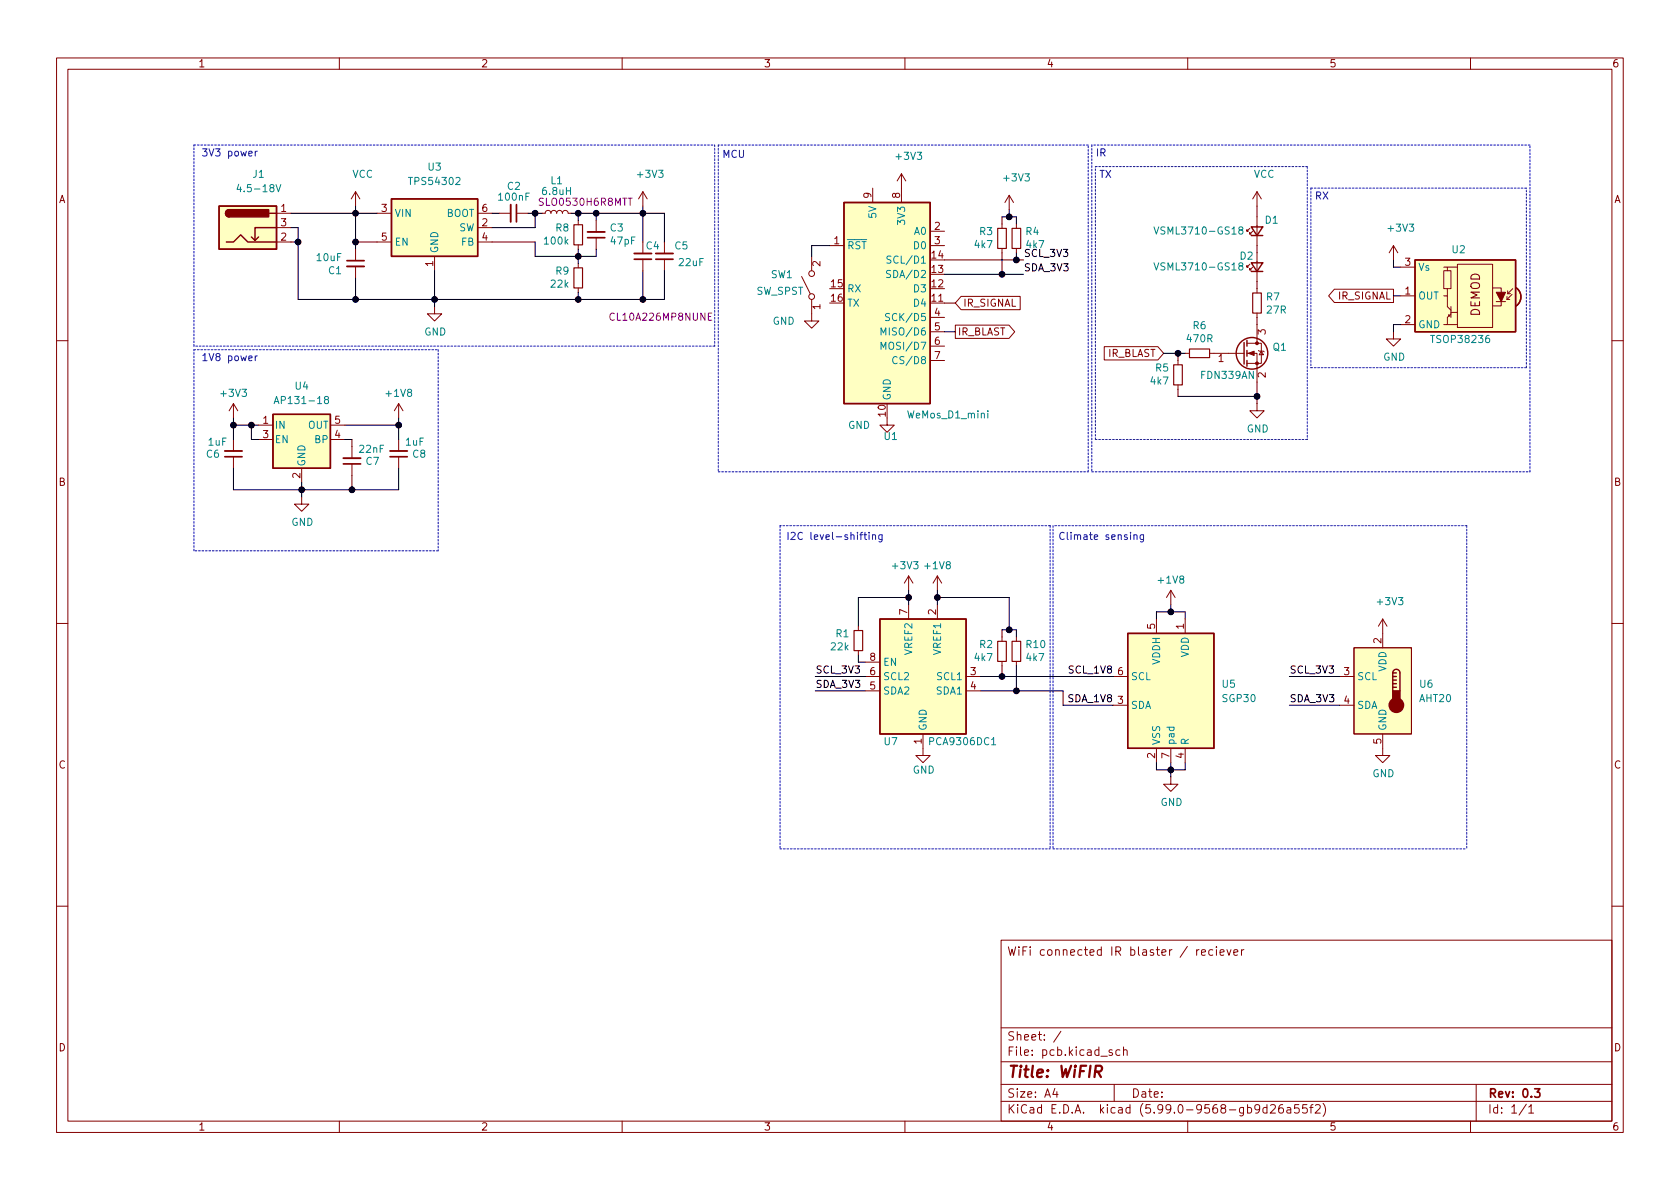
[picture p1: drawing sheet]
<svg xmlns="http://www.w3.org/2000/svg" width="297mm" height="210mm" viewBox="0 0 297 210" stroke-linecap="round" stroke-linejoin="round" font-family="sans-serif">
<g fill="none" stroke="#840000" stroke-width=".18">
<path d="M10 10.2h277v190.1h-277zM12 12.2h273v186.1h-273zM60 10.2v2M110 10.2v2M160 10.2v2M210 10.2v2M260 10.2v2M48.9 37.7h2.5M62.9 33.9v2.5M62.9 33.9l-.8 1.3M62.9 33.9l.7 1.3M66.7 37.7h2.5"/>
<path d="M84.5 37.7h2.5M88.3 37.7h2M91.3 37.7h2M95.9 37.7h.5l.1-.3 .4-.2 .4 .2 .1 .3 .1-.3 .3-.2 .4 .1 .2 .4 .2-.4 .5-.1 .2 .2 .1 .3 .2-.3 .3-.2 .4 .2 .2 .3h.5M102.2 39v.7M105.4 39v2M113.7 33.9v2.5M113.7 33.9l-.8 1.3M113.7 33.9l.7 1.3M154.3 33.3v2.5M159.4 30.7l-.8 1.3M159.4 30.7v5.1"/>
<path d="M159.4 30.7l.7 1.3M177.2 39.6v.8M178.4 34.5l-.7 1.3M178.4 34.5v2.6M178.4 34.5l.8 1.3M179.7 39.6v.8M222.2 33.9v2.5M222.2 38.3v5.1M222.2 33.9l-.7 1.3M222.2 33.9l.8 1.3M48.9 42.8h2.5M48.9 40.3h2.5"/>
<path d="M62.9 44.1v2M62.9 47.1v2M66.7 42.8h2.5M76.8 54.2v1.3h1.3l-1.3 1.3-1.2-1.3h1.2M76.8 45.3v2.6M84.5 42.8h2.5M84.5 40.3h2.5M102.2 43.3v.8M102.2 46.6v.8M102.2 50.9v.8M105.4 42v2.1M113.7 42.8v2"/>
<path d="M113.7 45.8v2.1M117.5 42.8v2M117.5 45.8v2.1M141.7 48.9l1.6 3M143.5 53v3.8h1.3l-1.3 1.2-1.3-1.2h1.3M143.5 45.3v2.6M146.7 43.4h2.5M164.5 43.4h2.5M164.5 53.6h2.5M164.5 40.9h2.5M164.5 56.1h2.5M164.5 58.7h2.5"/>
<path d="M168.9 57.5h9.5l1 1.2-1 1.1h-9.5zM169.9 52.4h10.5v2.4h-10.5l-1-1.2zM177.2 43.9v.8M179.7 43.9v.8M221 46.7l-.5 .5v-.2v.2h.2M221 40.4l-.5 .5v-.3v.3h.2M221.5 47.2l-.5 .5v-.2v.2h.2M221.5 40.9l-.5 .5v-.3v.3h.2M222.2 44.7v5.1M222.2 51v.8M222.2 55.4v.7M222.2 57.4v3.3"/>
<path d="M235.9 51.1h10.5v2.4h-10.5l-1-1.2zM246.4 58.7v1.2h1.2l-1.2 1.3-1.3-1.3h1.3M246.4 43.4l-.8 1.3M246.4 43.4v2.6M246.4 43.4l.7 1.3M247.6 57.4h2.6M247.6 47.2h2.6M247.6 52.3h2.6M255.3 47.9h1.2v3.1h-1.2zM255.3 47.2h.6v.7M255.3 52.3h.6v1.9l.6 .7M255.9 57.4h1.8"/>
<path d="M255.9 47.2h1.8M255.9 51v1.3M256.2 55.6v.3h.2M256.5 55.5l-.6 .6v1.3h-.6M256.5 55.2h1.2M256.5 54.2v1.9M257.7 46.7h6.2v11.2h-6.2zM263.9 50.9h1.5v3.2h-1.5M264.5 53.3h1.7M266.4 53h.6M266.4 52.4v.6M266.6 51.9h.5"/>
<path d="M266.6 51.4v.5M267.3 52.1l-.9 .9M267.5 51l-.9 .9M10 60.2h2M41.3 71.4l-.8 1.2M41.3 71.4v2.5M41.3 77.7v2.1M41.3 71.4l.7 1.2M45.7 75.2h2.6M45.7 77.7h2.6M58.4 75.2h2.6M58.4 77.7h2.6"/>
<path d="M62.2 79v2M70.5 71.4v2.5M70.5 77.7v2.1M70.5 71.4l-.8 1.2M70.5 71.4l.7 1.2M156.8 73.9v1.3h1.3l-1.3 1.2-1.2-1.2h1.2M164.5 61.2h2.5M164.5 63.7h2.5M195.2 61.3h9.5l1 1.2-1 1.2h-9.5zM208.3 63.7v.8M208.3 68.1v.7M209.5 62.5h.8"/>
<path d="M213.9 62.5h6.1M220.5 62.5h1.7v5.1M220.5 60.7h2.5v3.6h-2.5M222.2 71.4v1.2h1.3l-1.3 1.3-1.2-1.3h1.2M222.5 62l.1 .1h.8l.1 .1M223 62.1l.4 .6h-.8zM285 60.2h2M41.3 80.8v2M53.3 87.9v1.2h1.3l-1.3 1.3-1.2-1.3h1.2M53.3 82.8v2.5M62.2 82v2.1M70.5 80.8v2"/>
<path d="M10 110.2h2M151.8 110.7v.8M151.8 115.1v.7M153 119.6h2.6M153 117.1h2.6M160.7 101.8v2.6M160.7 106.9v2.6M160.7 101.8l-.8 1.3M160.7 101.8l.7 1.3M165.7 101.8v2.6M165.7 106.9v2.6M165.7 101.8l.8 1.3"/>
<path d="M165.7 101.8l-.7 1.3M170.8 119.6h2.6M177.2 112.6v.8M177.2 117v.7M179.7 112.6v.8M179.7 117v.7M196.8 119.6h2.6M204.5 109.5v2.5M207 104.4v2.5M207 104.4l-.8 1.3M207 104.4l.8 1.3M209.5 109.5v2.5"/>
<path d="M236.9 119.6h2.5M239.4 114.5h10.2v15.3h-10.2zM244.5 109.5v5M244.5 109.5l-.8 1.2M244.5 109.5l.7 1.2M285 110.2h2M153 122.2h2.6M163.2 129.8v3.8h1.3l-1.3 1.3-1.3-1.3h1.3M170.8 122.2h2.6M196.8 124.7h2.6M204.5 132.3v2.6M207 137.4v1.3h1.3l-1.3 1.2-1.3-1.2h1.3"/>
<path d="M207 132.3v2.6M209.5 132.3v2.6M236.9 124.7h2.5M244.5 129.8v3.8h1.2l-1.2 1.3-1.3-1.3h1.3M10 160.2h2M177 166.3h108v32h-108zM212 167.9l-.3 .1-.1 .2M212.4 168.4l.7-.1v-.3l-.5-.1-.2 .2 .1 .8h.6M214.4 168l-.4-.1-.3 .3v.4l.2 .3h.5M215.1 167.4v.2M215.1 167.9v1M215.7 168.4l.7-.1v-.3l-.5-.1-.2 .2 .1 .8h.6"/>
<path d="M216.9 167.9l.4 1 .3-1M218.1 168.4l.8-.1-.1-.3-.4-.1-.3 .2 .1 .8h.6M219.5 167.9v1M219.9 167.9l-.3 .1-.1 .2M285 160.2h2M60 198.3v2M110 198.3v2M160 198.3v2M177 194.8h108M177 191.8h108M177 187.8h108M177 181.8h108"/>
<path d="M186.5 192.5l-.4 1h1M186.9 193v1M187.6 182.4l-1.3 1.9M196.6 185.7l-.3-.1-.2 .2v.3l.5 .1v.4h-.5M197 191.8v3M198 185.7l-.4-.1-.3 .3v.4l.1 .3h.6M198.6 185.8l.3-.2 .3 .1 .1 .9M198.6 185.1v1.5M210 198.3v2M224 195.9l-.4-.1-.3 .3v.4l.1 .3h.6M224 195.3v1.5M224.6 195.5l.6-.2 .2 .2 .1 .3-.9 1h.9"/>
<path d="M226.8 195.3a.59 .59 0 0 0-.7 .7v.5l.1 .3h.4l.3-.1v-.5l-.1-.2-.4-.1-.3 .3M227.6 195.9h.5l.1 .9M228.2 196.2l-.5 .1a.29 .29 0 0 0-.2 .2 .29 .29 0 0 0 .2 .3h.5M229.6 195.3h-.7v.7l.2-.1 .5 .1 .1 .2-.1 .5-.2 .1-.5-.1M231.1 195.3h-.7l-.1 .7 .2-.1 .5 .1 .1 .2v.5l-.2 .1-.6-.1M231.6 195.8h.5M232.1 195.3l-.3 .2v1.3M232.6 195.5l.5-.2 .3 .2v.3l-.9 1h.9M233.9 195.1a1.72 1.72 0 0 1 0 2.3M260 198.3v2M261 191.8v6.5M269.9 195.3l-1.3 1.9"/>
<path d="M270.3 195.8l.4-.5v1.5M270.3 196.8h.9"/>
<circle cx="143.5" cy="48.4" r=".51"/>
<circle cx="143.5" cy="52.4" r=".51"/>
</g>
<path d="M91.3 36.2v3M61.3 46.1h3.1M103.9 42h3M112.1 45.8h3.1M116 45.8h3M39.8 80.8h3M60.7 82h3.1M69 80.8h3M271.3 192.5h1l-.5 .6 .4 .1v.7l-.2 .1h-.4l-.3-.1" fill="none" stroke="#840000" stroke-width=".3"/>
<path d="M193.6 189.5h.8a.55 .55 0 0 0 .4-.5 .55 .55 0 0 0-.3-.5h-.7l-.3 2M194.1 189.5l.6 1" fill="none" stroke="#840000" stroke-width=".4"/>
<path d="M90.3 36.2v3M61.3 47.1h3.1M103.9 41h3M112.1 44.8h3.1M116 44.8h3M39.8 79.8h3M69 79.8h3M60.7 81h3.1" fill="none" stroke="#840000" stroke-width=".33"/>
<path d="M101.5 39.7h1.5v3.6h-1.5zM101.5 47.4h1.5v3.5h-1.5zM176.4 40.4h1.5v3.5h-1.5zM178.9 40.4h1.6v3.5h-1.6zM221.5 51.8h1.5v3.6h-1.5zM207.5 64.5h1.5v3.6h-1.5zM210.3 61.7h3.6v1.5h-3.6zM151 111.5h1.5v3.6h-1.5zM176.4 113.4h1.5v3.6h-1.5zM178.9 113.4h1.6v3.6h-1.6z" fill="none" stroke="#840000" stroke-width=".2"/>
<g fill="#ffffc2" stroke="#ffffc2" stroke-width=".18">
<path d="M155.6 109.5h15.2v20.3h-15.2z"/>
<path d="M38.7 36.4h10.2v7.7h-10.2z"/>
<path d="M199.4 112h15.2v20.3h-15.2z"/>
<path d="M149.2 35.8h15.3v35.6h-15.3z"/>
<path d="M69.2 35.2h15.3v10.1h-15.3z"/>
<path d="M268.1 50.9a1.96 1.96 0 0 1 0 3.2l-1.1-1.6z"/>
<path d="M250.2 46h17.8v12.7h-17.8z"/>
<path d="M239.4 114.5h10.2v15.3h-10.2z"/>
<path d="M48.3 73.3h10.1v9.5h-10.1z"/>
</g>
<g fill="none" stroke="#840000" stroke-width=".25">
<path d="M38.7 36.4h10.2v7.7h-10.2zM40.5 37.1a.64 .64 0 0 0-.6 .6 .64 .64 0 0 0 .6 .6M47.6 37.7h1.3M69.2 35.2h15.3v10.1h-15.3zM149.2 35.8h15.3v35.6h-15.3zM40 42.8h1.3l1.2-1.3 1.3 1.3h5.1M45.7 41.9l-.6 .6M48.9 40.3h-3.8v2.2l-.7-.6M221.2 46.5h2.1l-1.1 1.5zM221.2 40.1h2.1l-1.1 1.6zM221.2 48h2.1M221.2 41.7h2.1"/>
<path d="M250.2 46h17.8v12.7h-17.8zM268.1 50.9a1.96 1.96 0 0 1 0 3.2M48.3 73.3h10.1v9.5h-10.1zM220 60.6v3.8M220.5 60.2v1M220.5 62v1M220.5 63.7v1.1M155.6 109.5h15.2v20.3h-15.2zM199.4 112h15.2v20.3h-15.2zM246.3 119a.64 .64 0 0 1 .6-.6 .64 .64 0 0 1 .6 .6v3.2M246.3 119.6h.6M246.3 119v3.2"/>
<path d="M246.3 119h.6M246.3 121.5h.6M246.3 120.9h.6M246.3 120.3h.6"/>
<circle cx="221.4" cy="62.5" r="2.79"/>
</g>
<g fill="none" stroke="#008484" stroke-width=".18">
<path d="M42.2 32.6l-.3 .9h.8M48.8 32.6l.4 1.3 .5-1.3M155.8 59.2v-1.2l.4 .9 .4-.9v1.2M157.3 55.5l-.5-.1-.2 .2v.3l.6 .3 .1 .3-.3 .2-.4-.1M157.5 47.9l-.5-.1-.2 .1v.4l.5 .2 .2 .3-.3 .3-.5-.1M157.5 45.3h-.5l-.1 .1v.4l.5 .2 .1 .3-.2 .2h-.5M204 46.5l.5 1.2 .4-1.2M204 40.1l.5 1.3 .4-1.3M219.3 47l-.3-.2 .1-.2 .2-.1h.3l.2 .2-.1 .2-.5 .2-.2 .2 .1 .3 .2 .1h.3l.2-.2v-.2l-.3-.3M219.3 40.7l-.3-.3 .1-.2 .2-.1 .3 .1 .2 .2-.1 .1-.5 .2-.2 .2 .1 .4 .2 .1 .3-.1 .2-.1v-.3l-.3-.2M48.5 71.4l.4-1.3 .4 1.3M48.6 71h.6"/>
<path d="M57.6 70.7l-.2-.3v-.2l.2-.1 .4 .1 .1 .1-.1 .2-.5 .2-.1 .2v.2l.2 .3h.2l.3-.3-.1-.3-.2-.1M155.8 61.8v-1.3l.4 .9 .4-.9v1.3M158.6 63.2a.6 .6 0 0 0-.8 .4 .6 .6 0 0 0 .6 .7l.2-.1M174.7 72.6v.2M174.7 73.1v.8M175.3 131.7h.7"/>
</g>
<g fill="#840000" stroke="#840000" stroke-width=".25">
<path d="M40.1 37.3l.4-.2v1.2a.64 .64 0 0 1-.6-.3 .64 .64 0 0 1 .2-.7z"/>
<path d="M40.5 37.1h7v1.2h-7z"/>
<path d="M246.3 122.2h1.2v1.9h-1.2z"/>
<circle cx="246.9" cy="124.7" r="1.27"/>
</g>
<path d="M125.9 55.4h-.7v1.2h.7" fill="none" stroke="#840084" stroke-width=".18"/>
<g fill="#840000" stroke="#840000" stroke-width=".18">
<path d="M264.5 51.7h1.7l-.8 1.6z"/>
<path d="M220.7 62.5l1-.4v.8z"/>
<circle cx="222.2" cy="64.3" r=".25"/>
<circle cx="222.2" cy="60.7" r=".25"/>
</g>
<path d="M45.1 26.7v.9M45.5 26.7l-.4 .3M45.1 62.9v.9M45.5 62.9l-.4 .3M139.3 94.1v1.3M139.9 94.3l.5-.2 .2 .4-.8 .9h.8M141.9 94.3a.6 .6 0 0 0-.9 .4 .6 .6 0 0 0 .6 .7l.3-.1M156 94.6v1l-.3 .2h-.3M156 94.6h-.4l-.2 .2 .1 .5h.5M188.2 94.3a.6 .6 0 0 0-.9 .4 .6 .6 0 0 0 .6 .7l.3-.1M202.2 94.6v1l-.3 .2h-.3M202.2 94.6h-.4l-.2 .2 .1 .5h.5" fill="none" stroke="#0000c2" stroke-width=".18"/>
<g fill="none" stroke="#0000c2" stroke-width=".18" stroke-dasharray=".3 .3">
<path d="M34.3 25.6h92.1M126.4 25.6v35.6M127 25.6v57.8M192.4 25.6h-65.4M193 25.6v57.8M193.7 29.5h37.4M231.1 29.5v48.2M231.8 33.3v31.7M269.9 33.3h-38.1M270.5 25.6h-77.5M34.3 61.8h43.2M34.3 61.2v-35.6"/>
<path d="M77.5 61.8v35.6M126.4 61.2h-92.1M193.7 77.7v-48.2M231.1 77.7h-37.4M231.8 65h38.1M269.9 65v-31.7M34.3 97.4v-35.6M77.5 97.4h-43.2M127 83.4h65.4M137.9 93v57.1M185.7 93v57.1M185.7 93h-47.8"/>
<path d="M186.2 93v57.1M192.4 83.4v-57.8M193 83.4h77.5M259.3 93h-73.1M259.3 93v57.1M270.5 83.4v-57.8M137.9 150.1h47.8M186.2 150.1h73.1"/>
</g>
<g fill="none" stroke="#000" stroke-width=".18">
<path d="M51.4 37.7h15.3M62.9 36.4v7.7M87 37.7h1.3M93.3 37.7h2.6M94.6 37.7v2.6h-7.6M101 37.7h16.5v5.1M102.2 37.7v1.3M105.4 37.7v1.3M113.7 36.4v6.4M177.2 39.6v-1.3h2.5v1.3M178.4 37.1v1.2M222.2 36.4v1.9"/>
<path d="M51.4 40.3h1.3v12.7h64.8v-5.1M51.4 42.8h1.3M62.9 42.8h3.8M62.9 49.1v3.9M76.8 47.9v6.3M87 42.8h7.6v2.5h10.8v-1.2M102.2 44.1v2.5M102.2 51.7v1.3M113.7 47.9v5.1M146.7 43.4h-3.2v1.9M167 48.5h14M167 46h14"/>
<path d="M167 58.7h1.9M167 53.6h1.9M177.2 44.7v3.8M179.7 44.7v1.3M222.2 43.4v1.3M222.2 49.8v1.2M222.2 56.1v1.3M246.4 46v1.2h1.2M246.4 52.3h1.2M247.6 57.4h-1.2v1.3M41.3 73.9v3.8M41.3 75.2h4.4"/>
<path d="M44.4 75.2v2.5h1.3M61 75.2h9.5M61 77.7h1.2v1.3M70.5 73.9v3.8M205.7 62.5h3.8M208.3 68.8v1.3h13.9M208.3 62.5v1.2M222.2 67.6v3.8M41.3 82.8v3.8h29.2v-3.8M53.3 85.3v2.6M62.2 84.1v2.5M144.1 119.6h8.9"/>
<path d="M151.8 115.8v1.3h1.2M160.7 105.7h-8.9v5M160.7 104.4v2.5M165.7 105.7h12.7v5.7M165.7 104.4v2.5M173.4 119.6h23.4M177.2 112.6v-1.2h2.5v1.2M177.2 117.7v1.9M179.7 117.7v4.5M204.5 109.5v-1.3h5v1.3M207 106.9v1.3M228 119.6h8.9"/>
<path d="M144.1 122.2h8.9M173.4 122.2h14.6v2.5h8.8M204.5 134.9v1.2h5v-1.2M207 134.9v2.5M228 124.7h8.9"/>
</g>
<g fill="#000" stroke="#000" stroke-width=".18">
<circle cx="62.9" cy="37.7" r=".51"/>
<circle cx="94.6" cy="37.7" r=".51"/>
<circle cx="102.2" cy="37.7" r=".51"/>
<circle cx="105.4" cy="37.7" r=".51"/>
<circle cx="113.7" cy="37.7" r=".51"/>
<circle cx="178.4" cy="38.3" r=".51"/>
<circle cx="52.7" cy="42.8" r=".51"/>
<circle cx="62.9" cy="53" r=".51"/>
<circle cx="62.9" cy="42.8" r=".51"/>
<circle cx="76.8" cy="53" r=".51"/>
<circle cx="102.2" cy="45.3" r=".51"/>
<circle cx="102.2" cy="53" r=".51"/>
<circle cx="113.7" cy="53" r=".51"/>
<circle cx="177.2" cy="48.5" r=".51"/>
<circle cx="179.7" cy="46" r=".51"/>
<circle cx="41.3" cy="75.2" r=".51"/>
<circle cx="44.5" cy="75.2" r=".51"/>
<circle cx="70.5" cy="75.2" r=".51"/>
<circle cx="208.3" cy="62.5" r=".51"/>
<circle cx="222.3" cy="70.1" r=".51"/>
<circle cx="53.3" cy="86.6" r=".51"/>
<circle cx="62.2" cy="86.6" r=".51"/>
<circle cx="160.7" cy="105.7" r=".51"/>
<circle cx="165.7" cy="105.7" r=".51"/>
<circle cx="177.2" cy="119.6" r=".51"/>
<circle cx="178.4" cy="111.4" r=".51"/>
<circle cx="207" cy="108.2" r=".51"/>
<circle cx="179.7" cy="122.2" r=".51"/>
<circle cx="207" cy="136.1" r=".51"/>
</g>
<text font-size="2.8" fill="#840000" x="178" y="190.6">Title: WiFIR</text>
<g font-size="2.1" fill="#840000">
<text x="261.7" y="56" transform="rotate(-90 261.7 56)">DEMOD</text>
<text x="178" y="169">WiFi connected IR blaster / reciever</text>
<text x="178" y="184">Sheet: /</text>
<text x="178" y="186.7">File: pcb.kicad_sch</text>
<text x="178" y="196.9">KiCad E.D.A. kicad (5.99.0-9568-gb9d26a55f2)</text>
<text x="178" y="194.1">Size: A4</text>
<text x="200" y="194.1">Date:</text>
<text x="263" y="194.1">Rev: 0.3</text>
<text x="263" y="196.9">Id: 1/1</text>
</g>
<g font-size="1.8" fill="#840000">
<text x="35" y="11.9">1</text>
<text x="85" y="11.9">2</text>
<text x="135" y="11.9">3</text>
<text x="185" y="11.9">4</text>
<text x="235" y="11.9">5</text>
<text x="285" y="11.9">6</text>
<text x="10.3" y="35.9">A</text>
<text x="154.1" y="35" transform="rotate(-90 154.1 35)">9</text>
<text x="159.1" y="35" transform="rotate(-90 159.1 35)">8</text>
<text x="285.3" y="35.9">A</text>
<text x="49.7" y="37.5">1</text>
<text x="49.7" y="40">3</text>
<text x="67.5" y="37.5">3</text>
<text x="85.2" y="40">2</text>
<text x="85.2" y="37.5">6</text>
<text x="165.2" y="40.6">2</text>
<text x="49.7" y="42.5">2</text>
<text x="67.5" y="42.5">5</text>
<text x="76.6" y="47.1" transform="rotate(-90 76.6 47.1)">1</text>
<text x="85.2" y="42.5">4</text>
<text x="145" y="47.1" transform="rotate(-90 145 47.1)">2</text>
<text x="147.5" y="43.2">1</text>
<text x="164.8" y="45.7">14</text>
<text x="165.2" y="43.2">3</text>
<text x="248.4" y="47">3</text>
<text x="147" y="50.8">15</text>
<text x="147" y="53.3">16</text>
<text x="164.8" y="53.3">11</text>
<text x="164.8" y="50.8">12</text>
<text x="164.8" y="48.3">13</text>
<text x="236.6" y="53">IR_SIGNAL</text>
<text x="248.4" y="52.1">1</text>
<text x="145" y="54.7" transform="rotate(-90 145 54.7)">1</text>
<text x="165.2" y="55.9">4</text>
<text x="165.2" y="58.4">5</text>
<text x="169.3" y="59.3">IR_BLAST</text>
<text x="170.2" y="54.2">IR_SIGNAL</text>
<text x="223.8" y="59.2" transform="rotate(-90 223.8 59.2)">3</text>
<text x="248.4" y="57.1">2</text>
<text x="165.2" y="61">6</text>
<text x="165.2" y="63.5">7</text>
<text x="195.8" y="63.1">IR_BLAST</text>
<text x="215.4" y="64">1</text>
<text x="223.8" y="66.8" transform="rotate(-90 223.8 66.8)">2</text>
<text x="46.5" y="74.9">1</text>
<text x="46.5" y="77.5">3</text>
<text x="59.2" y="77.5">4</text>
<text x="59.2" y="74.9">5</text>
<text x="156.6" y="73.6" transform="rotate(-90 156.6 73.6)">10</text>
<text x="10.3" y="85.9">B</text>
<text x="53.1" y="84.6" transform="rotate(-90 53.1 84.6)">2</text>
<text x="285.3" y="85.9">B</text>
<text x="160.4" y="108.7" transform="rotate(-90 160.4 108.7)">7</text>
<text x="165.5" y="108.7" transform="rotate(-90 165.5 108.7)">2</text>
<text x="204.2" y="111.2" transform="rotate(-90 204.2 111.2)">5</text>
<text x="209.3" y="111.2" transform="rotate(-90 209.3 111.2)">1</text>
<text x="244.2" y="113.8" transform="rotate(-90 244.2 113.8)">2</text>
<text x="153.8" y="119.4">6</text>
<text x="153.8" y="116.8">8</text>
<text x="171.6" y="119.4">3</text>
<text x="197.6" y="119.4">6</text>
<text x="237.6" y="119.4">3</text>
<text x="153.8" y="121.9">5</text>
<text x="171.6" y="121.9">4</text>
<text x="197.6" y="124.5">3</text>
<text x="237.6" y="124.5">4</text>
<text x="162.9" y="131.6" transform="rotate(-90 162.9 131.6)">1</text>
<text x="244.2" y="131.6" transform="rotate(-90 244.2 131.6)">5</text>
<text x="10.3" y="135.9">C</text>
<text x="204.2" y="134.1" transform="rotate(-90 204.2 134.1)">2</text>
<text x="206.8" y="134.1" transform="rotate(-90 206.8 134.1)">7</text>
<text x="209.3" y="134.1" transform="rotate(-90 209.3 134.1)">4</text>
<text x="285.3" y="135.9">C</text>
<text x="10.3" y="185.9">D</text>
<text x="285.3" y="185.9">D</text>
<text x="35" y="199.9">1</text>
<text x="85" y="199.9">2</text>
<text x="135" y="199.9">3</text>
<text x="185" y="199.9">4</text>
<text x="235" y="199.9">5</text>
<text x="285" y="199.9">6</text>
</g>
<g font-size="1.8" fill="#0000c2">
<text x="35.6" y="27.6">3V3 power</text>
<text x="127.6" y="27.9">MCU</text>
<text x="193.7" y="27.6">IR</text>
<text x="194.3" y="31.5">TX</text>
<text x="232.4" y="35.3">RX</text>
<text x="35.6" y="63.8">1V8 power</text>
<text x="142.2" y="95.5">I2C level-shifting</text>
<text x="189" y="95.5">Climate sensing</text>
</g>
<g font-size="1.8" fill="#008484">
<text x="158.6" y="28.3">+3V3</text>
<text x="42.6" y="34">4.5-18V</text>
<text x="44.7" y="31.4">J1</text>
<text x="62.3" y="31.4">VCC</text>
<text x="72.7" y="32.7">TPS54302</text>
<text x="75.7" y="30.2">U3</text>
<text x="88.3" y="35.5">100nF</text>
<text x="89.7" y="33.6">C2</text>
<text x="96" y="34.5">6.8uH</text>
<text x="97.4" y="32.6">L1</text>
<text x="112.8" y="31.4">+3V3</text>
<text x="177.6" y="32.1">+3V3</text>
<text x="221.7" y="31.4">VCC</text>
<text x="69.7" y="38.3">VIN</text>
<text x="78.8" y="38.3">BOOT</text>
<text x="81.1" y="40.9">SW</text>
<text x="98.3" y="40.9">R8</text>
<text x="107.9" y="40.9">C3</text>
<text x="154.9" y="38.5" transform="rotate(-90 154.9 38.5)">5V</text>
<text x="160" y="39.5" transform="rotate(-90 160 39.5)">3V3</text>
<text x="161.7" y="41.5">A0</text>
<text x="173.2" y="41.6">R3</text>
<text x="181.4" y="41.6">R4</text>
<text x="205" y="41.5">VSML3710-GS18</text>
<text x="223.7" y="39.6">D1</text>
<text x="245.6" y="41">+3V3</text>
<text x="56.1" y="46.2">10uF</text>
<text x="69.7" y="43.4">EN</text>
<text x="77.5" y="44.8" transform="rotate(-90 77.5 44.8)">GND</text>
<text x="81.6" y="43.4">FB</text>
<text x="96.4" y="43.2">100k</text>
<text x="108.1" y="43.2">47pF</text>
<text x="114.3" y="44.1">C4</text>
<text x="119.3" y="44.1">C5</text>
<text x="120.1" y="47">22uF</text>
<text x="149.7" y="44.1">~RST</text>
<text x="157.7" y="46.6">SCL/D1</text>
<text x="161.7" y="44.1">D0</text>
<text x="172.4" y="43.9">4k7</text>
<text x="181.5" y="43.9">4k7</text>
<text x="205" y="47.8">VSML3710-GS18</text>
<text x="219.3" y="45.9">D2</text>
<text x="250.7" y="47.9">Vs</text>
<text x="256.8" y="44.8">U2</text>
<text x="58.1" y="48.5">C1</text>
<text x="97.5" y="50.9">22k</text>
<text x="98.3" y="48.5">R9</text>
<text x="133.7" y="52.1">SW_SPST</text>
<text x="136.3" y="49.2">SW1</text>
<text x="149.7" y="51.7">RX</text>
<text x="157.5" y="49.1">SDA/D2</text>
<text x="161.7" y="51.7">D3</text>
<text x="223.9" y="53.1">R7</text>
<text x="250.7" y="53">OUT</text>
<text x="75" y="59.3">GND</text>
<text x="136.6" y="57.4">GND</text>
<text x="149.7" y="54.2">TX</text>
<text x="156.7" y="59.3">MISO/D6</text>
<text x="157.5" y="56.8">SCK/D5</text>
<text x="161.7" y="54.2">D4</text>
<text x="211" y="58.2">R6</text>
<text x="224.1" y="55.4">27R</text>
<text x="250.7" y="58">GND</text>
<text x="156.7" y="61.8">MOSI/D7</text>
<text x="158.7" y="64.4">CS/D8</text>
<text x="204.3" y="65.7">R5</text>
<text x="210" y="60.5">470R</text>
<text x="225.1" y="62">Q1</text>
<text x="244.5" y="63.8">GND</text>
<text x="253.4" y="60.6">TSOP38236</text>
<text x="39.2" y="70.2">+3V3</text>
<text x="49.4" y="71.4">AP131-18</text>
<text x="52.2" y="68.9">U4</text>
<text x="68.4" y="70.2">+1V8</text>
<text x="157.5" y="70.9" transform="rotate(-90 157.5 70.9)">GND</text>
<text x="203.5" y="68">4k7</text>
<text x="212.5" y="67">FDN339AN</text>
<text x="48.5" y="75.8">IN</text>
<text x="54.4" y="75.8">OUT</text>
<text x="149.9" y="75.8">GND</text>
<text x="156.3" y="77.8">U1</text>
<text x="160.6" y="74">WeMos_D1_mini</text>
<text x="220.4" y="76.5">GND</text>
<text x="36.5" y="80.9">C6</text>
<text x="36.9" y="78.8">1uF</text>
<text x="48.5" y="78.4">EN</text>
<text x="54" y="82.5" transform="rotate(-90 54 82.5)">GND</text>
<text x="55.7" y="78.4">BP</text>
<text x="63.6" y="80.1">22nF</text>
<text x="64.7" y="82.2">C7</text>
<text x="71.8" y="78.8">1uF</text>
<text x="73" y="80.9">C8</text>
<text x="51.5" y="93">GND</text>
<text x="157.9" y="100.6">+3V3</text>
<text x="163.6" y="100.6">+1V8</text>
<text x="204.9" y="103.2">+1V8</text>
<text x="243.7" y="107">+3V3</text>
<text x="147.8" y="112.7">R1</text>
<text x="147" y="115">22k</text>
<text x="156.1" y="117.7">EN</text>
<text x="161.3" y="115.7" transform="rotate(-90 161.3 115.7)">VREF2</text>
<text x="166.4" y="115.7" transform="rotate(-90 166.4 115.7)">VREF1</text>
<text x="172.4" y="116.9">4k7</text>
<text x="173.2" y="114.6">R2</text>
<text x="181.5" y="114.6">R10</text>
<text x="181.5" y="116.9">4k7</text>
<text x="205.1" y="117.5" transform="rotate(-90 205.1 117.5)">VDDH</text>
<text x="210.2" y="116.3" transform="rotate(-90 210.2 116.3)">VDD</text>
<text x="245.1" y="118.8" transform="rotate(-90 245.1 118.8)">VDD</text>
<text x="156.1" y="122.8">SDA2</text>
<text x="156.1" y="120.3">SCL2</text>
<text x="165.6" y="122.8">SDA1</text>
<text x="165.8" y="120.3">SCL1</text>
<text x="199.9" y="120.3">SCL</text>
<text x="199.9" y="125.3">SDA</text>
<text x="216.1" y="121.6">U5</text>
<text x="216.2" y="124.1">SGP30</text>
<text x="239.9" y="120.3">SCL</text>
<text x="239.9" y="125.3">SDA</text>
<text x="251" y="124.1">AHT20</text>
<text x="251" y="121.6">U6</text>
<text x="156.3" y="131.8">U7</text>
<text x="163.8" y="129.3" transform="rotate(-90 163.8 129.3)">GND</text>
<text x="164.6" y="131.8">PCA9306DC1</text>
<text x="205.1" y="131.8" transform="rotate(-90 205.1 131.8)">VSS</text>
<text x="207.6" y="131.8" transform="rotate(-90 207.6 131.8)">pad</text>
<text x="210.2" y="131.8" transform="rotate(-90 210.2 131.8)">R</text>
<text x="245.1" y="129.3" transform="rotate(-90 245.1 129.3)">GND</text>
<text x="161.4" y="136.8">GND</text>
<text x="242.6" y="137.4">GND</text>
<text x="205.2" y="142.5">GND</text>
</g>
<g font-size="1.8" fill="#840084">
<text x="95.6" y="36.4">SLO0530H6R8MTT</text>
<text x="108.2" y="56.7">CL10A226MP8NUNE</text>
</g>
<g font-size="1.8">
<text x="181" y="45.4">SCL_3V3</text>
<text x="181" y="48">SDA_3V3</text>
<text x="144.1" y="119.1">SCL_3V3</text>
<text x="189.2" y="119.1">SCL_1V8</text>
<text x="228" y="119.1">SCL_3V3</text>
<text x="144.1" y="121.6">SDA_3V3</text>
<text x="189" y="124.2">SDA_1V8</text>
<text x="228" y="124.2">SDA_3V3</text>
</g>
</svg>
